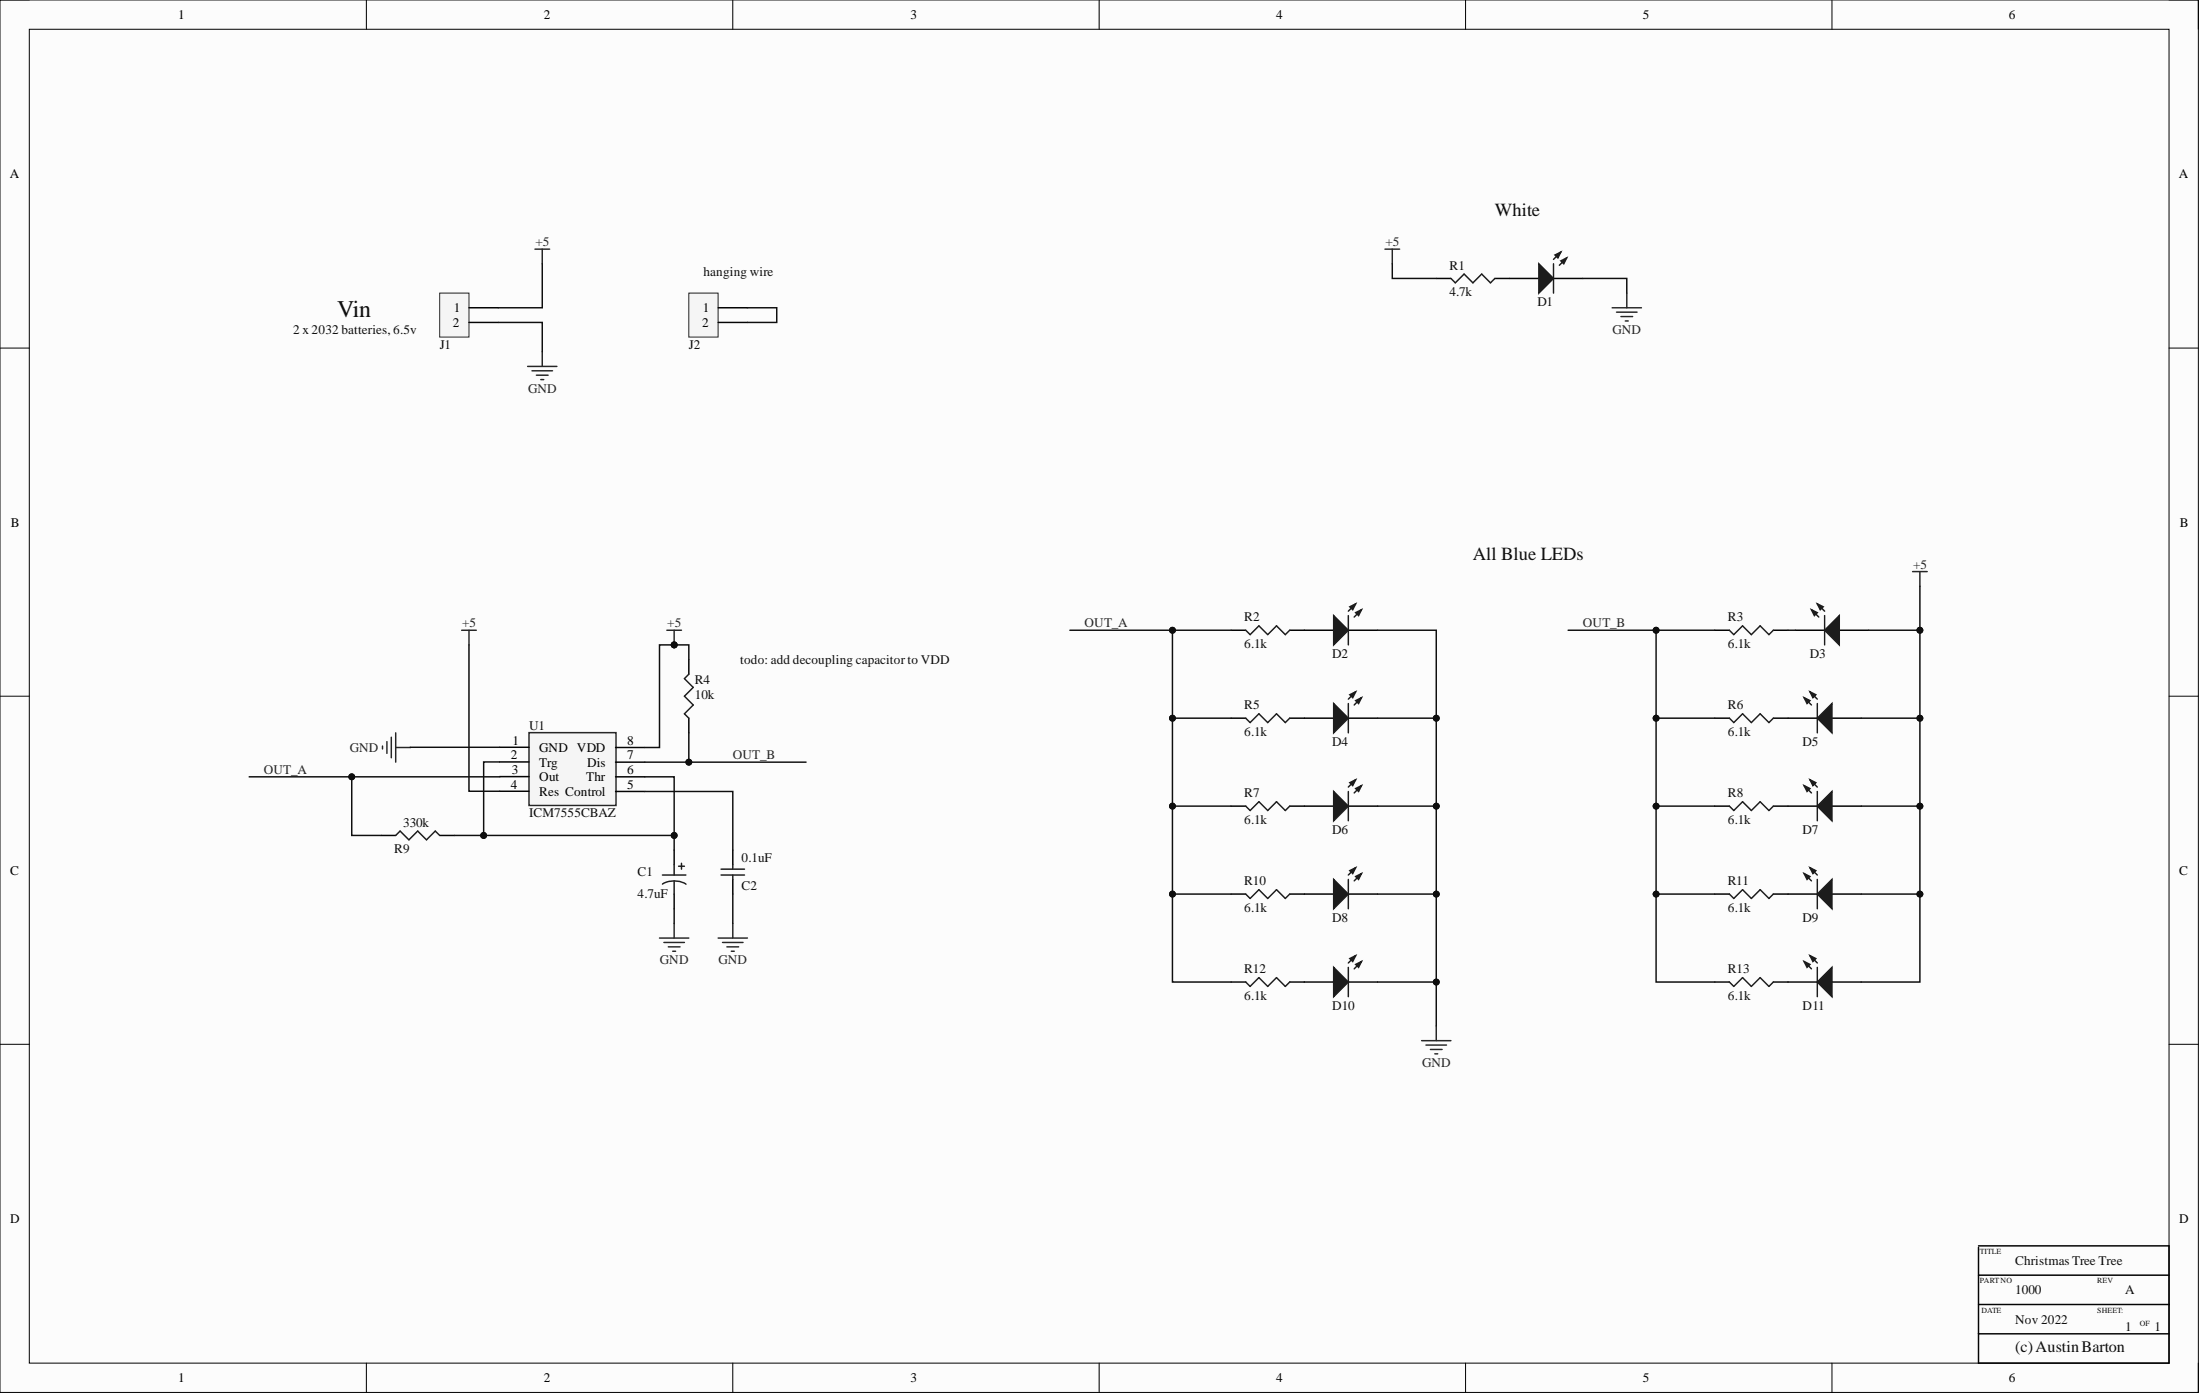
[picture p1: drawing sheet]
<svg xmlns="http://www.w3.org/2000/svg" width="381mm" height="241mm" viewBox="0 0 381 241" stroke-linecap="round" stroke-linejoin="round" font-family="sans-serif">
<path d="M0 0h380.7v241h-380.7z" fill-rule="evenodd" fill="#fcfcfc"/>
<path d="M0 0h380.7v241h-380.7z" fill="none" stroke="#000" stroke-width=".17"/>
<path d="M5.1 5.1h370.5v230.9h-370.5z" fill-rule="evenodd" fill="#fcfcfc"/>
<g fill="none" stroke="#000" stroke-width=".17">
<path d="M0 0h5.1M63.5 0v5.1M126.9 0v5.1M190.4 0v5.1M253.8 0v5.1M317.3 0v5.1M375.6 0h5.1v5.1M5.1 5.1h370.5v230.9h-370.5zM0 60.3h5.1M375.6 60.3h5.1M0 120.5h5.1M375.6 120.5h5.1"/>
<path d="M0 180.8h5.1M375.6 180.8h5.1M63.5 236v5M126.9 236v5M190.4 236v5M253.8 236v5M317.3 236v5M380.7 236v5"/>
</g>
<path d="M342.6 215.7h33v20.3h-33v-20.1M342.6 220.7h33M342.6 225.8h33M342.6 230.9h33" fill="none" stroke="#000" stroke-width=".25"/>
<path d="M91.6 126.8h15.1v12.6h-15.1z" fill-rule="evenodd" fill="#f5f5f5"/>
<path d="M92.6 43.1h2.6M93.9 43.1v2.6M91.4 63.4h5M92.1 64.2h3.6M92.9 64.9h2M93.7 65.7h.5M93.9 60.9v2.5M115.5 109.1h2.5M116.8 109.1v2.5M91.6 126.8h15.1v12.6h-15.1z" fill="none" stroke="#262626" stroke-width=".25"/>
<path d="M119.3 114.2v2.5M86.5 129.4h5.1M86.5 131.9h5.1M86.5 134.4h5.1M86.5 137h5.1M106.6 137h5.1M106.6 134.5h5.1M106.6 131.9h5.1M106.6 129.4h5.1M119.3 124.3v2.6M66 144.6h2.5M76.1 144.6h2.6" fill="none" stroke="#000" stroke-width=".25"/>
<path d="M119.3 116.7l-.8 .8 1.6 1.5-1.6 1.5 1.6 1.5-1.6 1.6 .8 .7M68.5 144.6l.8-.7 1.5 1.5 1.5-1.5 1.6 1.5 1.5-1.5 .7 .7" fill="none" stroke="#1c1c1c" stroke-width=".25"/>
<circle cx="116.8" cy="111.6" r=".51" fill="#0e0e0e"/>
<circle cx="116.8" cy="111.6" r=".51" fill="none" stroke="#0e0e0e" stroke-width=".17"/>
<g fill="none" stroke="#262626" stroke-width=".25">
<path d="M80 109.1h2.5M81.2 109.1v2.5M66.2 129.1v.5M67 128.4v2M67.8 127.6v3.6M68.5 126.9v5M68.5 129.4h2.6M116.8 159.8v2.6M126.9 159.8v2.6M114.2 162.4h5.1M115 163.1h3.5M115.7 163.9h2.1"/>
<path d="M116.5 164.7h.5M124.4 162.4h5M125.1 163.1h3.6M125.9 163.9h2M126.7 164.7h.5"/>
</g>
<path d="M225.9 109.1h5.1M233.5 109.1h5.1M126.9 147.2v2.5M126.9 152.2v2.6" fill="none" stroke="#000" stroke-width=".25"/>
<path d="M124.9 150.5h4M124.9 151.5h4M126.9 149.7v.8M126.9 151.5v.7" fill="none" stroke="#1c1c1c" stroke-width=".25"/>
<path d="M231 106.6l2.5 2.5-2.5 2.5z" fill="#1c1c1c"/>
<path d="M231 106.6l2.5 2.5-2.5 2.5zM234.8 104.5l-1.3 1.3M235.8 105.5l-1.3 1.3" fill="none" stroke="#1c1c1c" stroke-width=".25"/>
<path d="M234.8 106l1-.5-.5 1.1z" fill="#1c1c1c"/>
<path d="M234.8 106l1-.5-.5 1.1z" fill="none" stroke="#1c1c1c" stroke-width=".25"/>
<path d="M233.8 105l1-.5-.5 1z" fill="#1c1c1c"/>
<path d="M233.5 106.6v5M233.8 105l1-.5-.5 1z" fill="none" stroke="#1c1c1c" stroke-width=".25"/>
<path d="M225.9 124.3h5.1M233.5 124.3h5.1" fill="none" stroke="#000" stroke-width=".25"/>
<path d="M231 121.8l2.5 2.5-2.5 2.6z" fill="#1c1c1c"/>
<path d="M234.8 119.8l-1.3 1.2M231 121.8l2.5 2.5-2.5 2.6zM235.8 120.8l-1.3 1.2" fill="none" stroke="#1c1c1c" stroke-width=".25"/>
<path d="M234.8 121.3l1-.5-.5 1z" fill="#1c1c1c"/>
<path d="M234.8 121.3l1-.5-.5 1z" fill="none" stroke="#1c1c1c" stroke-width=".25"/>
<path d="M233.8 120.3l1-.5-.5 1z" fill="#1c1c1c"/>
<path d="M233.5 121.8v5.1M233.8 120.3l1-.5-.5 1z" fill="none" stroke="#1c1c1c" stroke-width=".25"/>
<path d="M225.9 139.5h5.1M233.5 139.5h5.1" fill="none" stroke="#000" stroke-width=".25"/>
<path d="M231 137l2.5 2.5-2.5 2.6z" fill="#1c1c1c"/>
<path d="M231 137l2.5 2.5-2.5 2.6zM234.8 135l-1.3 1.2M235.8 136l-1.3 1.3" fill="none" stroke="#1c1c1c" stroke-width=".25"/>
<path d="M234.8 136.5l1-.5-.5 1z" fill="#1c1c1c"/>
<path d="M234.8 136.5l1-.5-.5 1z" fill="none" stroke="#1c1c1c" stroke-width=".25"/>
<path d="M233.8 135.5l1-.5-.5 1z" fill="#1c1c1c"/>
<path d="M233.5 137v5.1M233.8 135.5l1-.5-.5 1z" fill="none" stroke="#1c1c1c" stroke-width=".25"/>
<path d="M225.9 154.8h5.1M233.5 154.8h5.1" fill="none" stroke="#000" stroke-width=".25"/>
<path d="M231 152.2l2.5 2.6-2.5 2.5z" fill="#1c1c1c"/>
<path d="M231 152.2l2.5 2.6-2.5 2.5zM234.8 150.2l-1.3 1.3M235.8 151.2l-1.3 1.3" fill="none" stroke="#1c1c1c" stroke-width=".25"/>
<path d="M234.8 151.7l1-.5-.5 1z" fill="#1c1c1c"/>
<path d="M234.8 151.7l1-.5-.5 1z" fill="none" stroke="#1c1c1c" stroke-width=".25"/>
<path d="M233.8 150.7l1-.5-.5 1z" fill="#1c1c1c"/>
<path d="M233.5 152.2v5.1M233.8 150.7l1-.5-.5 1z" fill="none" stroke="#1c1c1c" stroke-width=".25"/>
<path d="M310.9 109.1h5.1M318.5 109.1h5.1" fill="none" stroke="#000" stroke-width=".25"/>
<path d="M316 109.1l2.5-2.5v5z" fill="#1c1c1c"/>
<path d="M313.7 105.5l1.3 1.3M314.7 104.5l1.3 1.3M316 109.1l2.5-2.5v5z" fill="none" stroke="#1c1c1c" stroke-width=".25"/>
<path d="M313.7 105.5l1 .5-.5 .6z" fill="#1c1c1c"/>
<path d="M313.7 105.5l1 .5-.5 .6z" fill="none" stroke="#1c1c1c" stroke-width=".25"/>
<path d="M314.7 104.5l1 .5-.5 .5z" fill="#1c1c1c"/>
<path d="M314.7 104.5l1 .5-.5 .5zM316 106.6v5" fill="none" stroke="#1c1c1c" stroke-width=".25"/>
<path d="M309.6 124.3h5.1M317.3 124.3h5" fill="none" stroke="#000" stroke-width=".25"/>
<path d="M314.7 124.3l2.6-2.5v5.1z" fill="#1c1c1c"/>
<path d="M313.5 119.8l1.2 1.2M312.4 120.8l1.3 1.2M314.7 124.3l2.6-2.5v5.1z" fill="none" stroke="#1c1c1c" stroke-width=".25"/>
<path d="M312.4 120.8l1.1 .5-.6 .5z" fill="#1c1c1c"/>
<path d="M312.4 120.8l1.1 .5-.6 .5z" fill="none" stroke="#1c1c1c" stroke-width=".25"/>
<path d="M313.5 119.8l1 .5-.5 .5z" fill="#1c1c1c"/>
<path d="M313.5 119.8l1 .5-.5 .5zM314.7 121.8v5.1" fill="none" stroke="#1c1c1c" stroke-width=".25"/>
<path d="M309.6 139.5h5.1M317.3 139.5h5" fill="none" stroke="#000" stroke-width=".25"/>
<path d="M314.7 139.5l2.6-2.5v5.1z" fill="#1c1c1c"/>
<path d="M312.4 136l1.3 1.3M313.5 135l1.2 1.2M314.7 139.5l2.6-2.5v5.1z" fill="none" stroke="#1c1c1c" stroke-width=".25"/>
<path d="M312.4 136l1.1 .5-.6 .5z" fill="#1c1c1c"/>
<path d="M312.4 136l1.1 .5-.6 .5z" fill="none" stroke="#1c1c1c" stroke-width=".25"/>
<path d="M313.5 135l1 .5-.5 .5z" fill="#1c1c1c"/>
<path d="M313.5 135l1 .5-.5 .5zM314.7 137v5.1" fill="none" stroke="#1c1c1c" stroke-width=".25"/>
<path d="M309.6 154.8h5.1M317.3 154.8h5" fill="none" stroke="#000" stroke-width=".25"/>
<path d="M314.7 154.8l2.6-2.6v5.1z" fill="#1c1c1c"/>
<path d="M312.4 151.2l1.3 1.3M313.5 150.2l1.2 1.3M314.7 154.8l2.6-2.6v5.1z" fill="none" stroke="#1c1c1c" stroke-width=".25"/>
<path d="M312.4 151.2l1.1 .5-.6 .5z" fill="#1c1c1c"/>
<path d="M312.4 151.2l1.1 .5-.6 .5z" fill="none" stroke="#1c1c1c" stroke-width=".25"/>
<path d="M313.5 150.2l1 .5-.5 .5z" fill="#1c1c1c"/>
<path d="M313.5 150.2l1 .5-.5 .5zM314.7 152.2v5.1" fill="none" stroke="#1c1c1c" stroke-width=".25"/>
<path d="M225.9 170h5.1M233.5 170h5.1" fill="none" stroke="#000" stroke-width=".25"/>
<path d="M231 167.5l2.5 2.5-2.5 2.5z" fill="#1c1c1c"/>
<path d="M231 167.5l2.5 2.5-2.5 2.5zM234.8 165.4l-1.3 1.3M235.8 166.4l-1.3 1.3" fill="none" stroke="#1c1c1c" stroke-width=".25"/>
<path d="M234.8 166.9l1-.5-.5 1.1z" fill="#1c1c1c"/>
<path d="M234.8 166.9l1-.5-.5 1.1z" fill="none" stroke="#1c1c1c" stroke-width=".25"/>
<path d="M233.8 165.9l1-.5-.5 1z" fill="#1c1c1c"/>
<path d="M233.5 167.5v5M233.8 165.9l1-.5-.5 1z" fill="none" stroke="#1c1c1c" stroke-width=".25"/>
<path d="M309.6 170h5.1M317.3 170h5" fill="none" stroke="#000" stroke-width=".25"/>
<path d="M314.7 170l2.6-2.5v5z" fill="#1c1c1c"/>
<path d="M312.4 166.4l1.3 1.3M313.5 165.4l1.2 1.3M314.7 170l2.6-2.5v5z" fill="none" stroke="#1c1c1c" stroke-width=".25"/>
<path d="M312.4 166.4l1.1 .5-.6 .6z" fill="#1c1c1c"/>
<path d="M312.4 166.4l1.1 .5-.6 .6z" fill="none" stroke="#1c1c1c" stroke-width=".25"/>
<path d="M313.5 165.4l1 .5-.5 .5z" fill="#1c1c1c"/>
<path d="M313.5 165.4l1 .5-.5 .5zM314.7 167.5v5" fill="none" stroke="#1c1c1c" stroke-width=".25"/>
<path d="M261.4 48.2h5.1M269 48.2h5.1" fill="none" stroke="#000" stroke-width=".25"/>
<path d="M266.5 45.7l2.5 2.5-2.5 2.5z" fill="#1c1c1c"/>
<path d="M266.5 45.7l2.5 2.5-2.5 2.5zM270.3 43.6l-1.3 1.3M271.3 44.6l-1.2 1.3" fill="none" stroke="#1c1c1c" stroke-width=".25"/>
<path d="M270.3 45.2l1-.6-.5 1.1z" fill="#1c1c1c"/>
<path d="M270.3 45.2l1-.6-.5 1.1z" fill="none" stroke="#1c1c1c" stroke-width=".25"/>
<path d="M269.3 44.1l1-.5-.5 1z" fill="#1c1c1c"/>
<g fill="none" stroke="#1c1c1c" stroke-width=".25">
<path d="M251.3 48.2l.7 .8 1.6-1.6 1.5 1.6 1.5-1.6 1.5 1.6 .8-.8M269 45.7v5M269.3 44.1l1-.5-.5 1zM215.7 109.1l.8 .8 1.5-1.6 1.5 1.6 1.6-1.6 1.5 1.6 .8-.8M299.5 109.1l.8 .8 1.5-1.6 1.5 1.6 1.5-1.6 1.5 1.6 .8-.8M215.7 139.5l.8 .8 1.5-1.5 1.5 1.5 1.6-1.5 1.5 1.5 .8-.8M215.7 124.3l.8 .8 1.5-1.5 1.5 1.5 1.6-1.5 1.5 1.5 .8-.8M299.5 124.3l.8 .8 1.5-1.5 1.5 1.5 1.5-1.5 1.5 1.5 .8-.8M299.5 139.5l.8 .8 1.5-1.5 1.5 1.5 1.5-1.5 1.5 1.5 .8-.8M114.7 153a4 4 0 0 1 4.1 .1M114.7 151.5h4.1M116.8 149.7v1.8"/>
<path d="M116.8 152.5v2.3M117.5 149.9h1M118 149.4v1.1M215.7 154.8l.8 .7 1.5-1.5 1.5 1.5 1.6-1.5 1.5 1.5 .8-.7M299.5 154.8l.8 .7 1.5-1.5 1.5 1.5 1.5-1.5 1.5 1.5 .8-.7M215.7 170l.8 .7 1.5-1.5 1.5 1.5 1.6-1.5 1.5 1.5 .8-.7M299.5 170l.8 .7 1.5-1.5 1.5 1.5 1.5-1.5 1.5 1.5 .8-.7"/>
</g>
<g fill="none" stroke="#000" stroke-width=".25">
<path d="M248.7 48.2h2.6M258.9 48.2h2.5M213.2 109.1h2.5M223.4 109.1h2.5M297 109.1h2.5M307.1 109.1h2.5M213.2 139.5h2.5M213.2 124.3h2.5M223.4 139.5h2.5M223.4 124.3h2.5M297 139.5h2.5M297 124.3h2.5"/>
<path d="M307.1 139.5h2.5M307.1 124.3h2.5M116.8 147.2v2.5M116.8 154.8v2.5M213.2 154.8h2.5M223.4 154.8h2.5M297 154.8h2.5M307.1 154.8h2.5M213.2 170h2.5M223.4 170h2.5M297 170h2.5M307.1 170h2.5"/>
</g>
<g fill="none" stroke="#262626" stroke-width=".25">
<path d="M239.9 43.1h2.5M241.1 43.1v2.6M279.2 53.3h5.1M280 54h3.5M280.7 54.8h2M281.5 55.6h.5M281.7 50.7v2.6M331.2 98.9h2.6M332.5 98.9v2.6M248.7 177.6v2.5M246.2 180.1h5.1M247 180.9h3.5"/>
<path d="M247.7 181.7h2M248.5 182.4h.5"/>
</g>
<path d="M76.1 50.7h5.1v7.6h-5.1z" fill-rule="evenodd" fill="#f5f5f5"/>
<path d="M76.1 50.7h5.1v7.6h-5.1z" fill="none" stroke="#262626" stroke-width=".17"/>
<path d="M81.2 53.3h5.1M81.2 55.8h5.1" fill="none" stroke="#000" stroke-width=".25"/>
<path d="M119.3 50.7h5.1v7.6h-5.1z" fill-rule="evenodd" fill="#f5f5f5"/>
<path d="M119.3 50.7h5.1v7.6h-5.1z" fill="none" stroke="#262626" stroke-width=".17"/>
<path d="M124.4 53.3h5M124.4 55.8h5" fill="none" stroke="#000" stroke-width=".25"/>
<path d="M86.3 55.8h7.6v5.1M93.9 45.7v7.6h-7.6M116.8 111.6h2.5v2.6" fill="none" stroke="#0e0e0e" stroke-width=".25"/>
<circle cx="116.8" cy="111.6" r=".51" fill="#0e0e0e"/>
<circle cx="116.8" cy="111.6" r=".51" fill="none" stroke="#0e0e0e" stroke-width=".17"/>
<path d="M116.8 111.6h-2.6v17.8h-2.5" fill="none" stroke="#0e0e0e" stroke-width=".25"/>
<circle cx="116.8" cy="111.6" r=".51" fill="#0e0e0e"/>
<circle cx="116.8" cy="111.6" r=".51" fill="none" stroke="#0e0e0e" stroke-width=".17"/>
<path d="M119.3 126.9v5h-7.6" fill="none" stroke="#0e0e0e" stroke-width=".25"/>
<circle cx="119.3" cy="131.9" r=".51" fill="#0e0e0e"/>
<circle cx="119.3" cy="131.9" r=".51" fill="none" stroke="#0e0e0e" stroke-width=".17"/>
<path d="M81.2 111.6v25.4h5.3M86.5 129.4h-15.4M86.5 131.9h-2.7v12.7h-5.1" fill="none" stroke="#0e0e0e" stroke-width=".25"/>
<circle cx="83.8" cy="144.6" r=".51" fill="#0e0e0e"/>
<circle cx="83.8" cy="144.6" r=".51" fill="none" stroke="#0e0e0e" stroke-width=".17"/>
<path d="M111.7 134.5h5.1v10.1h-33" fill="none" stroke="#0e0e0e" stroke-width=".25"/>
<circle cx="83.8" cy="144.6" r=".51" fill="#0e0e0e"/>
<circle cx="83.8" cy="144.6" r=".51" fill="none" stroke="#0e0e0e" stroke-width=".17"/>
<circle cx="116.8" cy="144.6" r=".51" fill="#0e0e0e"/>
<circle cx="116.8" cy="144.6" r=".51" fill="none" stroke="#0e0e0e" stroke-width=".17"/>
<path d="M111.7 137h15.2v10.2M116.8 144.6v2.6M126.9 154.8v5" fill="none" stroke="#0e0e0e" stroke-width=".25"/>
<circle cx="116.8" cy="144.6" r=".51" fill="#0e0e0e"/>
<circle cx="116.8" cy="144.6" r=".51" fill="none" stroke="#0e0e0e" stroke-width=".17"/>
<path d="M119.3 131.9h20.3M116.8 157.3v2.5" fill="none" stroke="#0e0e0e" stroke-width=".25"/>
<circle cx="119.3" cy="131.9" r=".51" fill="#0e0e0e"/>
<circle cx="119.3" cy="131.9" r=".51" fill="none" stroke="#0e0e0e" stroke-width=".17"/>
<path d="M238.6 170h10.1v7.6" fill="none" stroke="#0e0e0e" stroke-width=".25"/>
<circle cx="248.7" cy="170" r=".51" fill="#0e0e0e"/>
<circle cx="248.7" cy="170" r=".51" fill="none" stroke="#0e0e0e" stroke-width=".17"/>
<path d="M238.6 109.1h10.1v60.9" fill="none" stroke="#0e0e0e" stroke-width=".25"/>
<circle cx="248.7" cy="170" r=".51" fill="#0e0e0e"/>
<circle cx="248.7" cy="170" r=".51" fill="none" stroke="#0e0e0e" stroke-width=".17"/>
<circle cx="248.7" cy="154.8" r=".51" fill="#0e0e0e"/>
<circle cx="248.7" cy="154.8" r=".51" fill="none" stroke="#0e0e0e" stroke-width=".17"/>
<circle cx="248.7" cy="139.5" r=".51" fill="#0e0e0e"/>
<circle cx="248.7" cy="139.5" r=".51" fill="none" stroke="#0e0e0e" stroke-width=".17"/>
<circle cx="248.7" cy="124.3" r=".51" fill="#0e0e0e"/>
<circle cx="248.7" cy="124.3" r=".51" fill="none" stroke="#0e0e0e" stroke-width=".17"/>
<path d="M238.6 124.3h10.1" fill="none" stroke="#0e0e0e" stroke-width=".25"/>
<circle cx="248.7" cy="124.3" r=".51" fill="#0e0e0e"/>
<circle cx="248.7" cy="124.3" r=".51" fill="none" stroke="#0e0e0e" stroke-width=".17"/>
<path d="M238.6 139.5h10.1" fill="none" stroke="#0e0e0e" stroke-width=".25"/>
<circle cx="248.7" cy="139.5" r=".51" fill="#0e0e0e"/>
<circle cx="248.7" cy="139.5" r=".51" fill="none" stroke="#0e0e0e" stroke-width=".17"/>
<path d="M238.6 154.8h10.1" fill="none" stroke="#0e0e0e" stroke-width=".25"/>
<circle cx="248.7" cy="154.8" r=".51" fill="#0e0e0e"/>
<circle cx="248.7" cy="154.8" r=".51" fill="none" stroke="#0e0e0e" stroke-width=".17"/>
<path d="M213.2 109.1h-10.2v60.9h10.2" fill="none" stroke="#0e0e0e" stroke-width=".25"/>
<circle cx="203" cy="154.8" r=".51" fill="#0e0e0e"/>
<circle cx="203" cy="154.8" r=".51" fill="none" stroke="#0e0e0e" stroke-width=".17"/>
<circle cx="203" cy="139.5" r=".51" fill="#0e0e0e"/>
<circle cx="203" cy="139.5" r=".51" fill="none" stroke="#0e0e0e" stroke-width=".17"/>
<circle cx="203" cy="124.3" r=".51" fill="#0e0e0e"/>
<circle cx="203" cy="124.3" r=".51" fill="none" stroke="#0e0e0e" stroke-width=".17"/>
<circle cx="203" cy="109.1" r=".51" fill="#0e0e0e"/>
<circle cx="203" cy="109.1" r=".51" fill="none" stroke="#0e0e0e" stroke-width=".17"/>
<path d="M203 124.3h10.2" fill="none" stroke="#0e0e0e" stroke-width=".25"/>
<circle cx="203" cy="124.3" r=".51" fill="#0e0e0e"/>
<circle cx="203" cy="124.3" r=".51" fill="none" stroke="#0e0e0e" stroke-width=".17"/>
<path d="M203 139.5h10.2" fill="none" stroke="#0e0e0e" stroke-width=".25"/>
<circle cx="203" cy="139.5" r=".51" fill="#0e0e0e"/>
<circle cx="203" cy="139.5" r=".51" fill="none" stroke="#0e0e0e" stroke-width=".17"/>
<path d="M203 154.8h10.2" fill="none" stroke="#0e0e0e" stroke-width=".25"/>
<circle cx="203" cy="154.8" r=".51" fill="#0e0e0e"/>
<circle cx="203" cy="154.8" r=".51" fill="none" stroke="#0e0e0e" stroke-width=".17"/>
<path d="M185.3 109.1h17.7" fill="none" stroke="#0e0e0e" stroke-width=".25"/>
<circle cx="203" cy="109.1" r=".51" fill="#0e0e0e"/>
<circle cx="203" cy="109.1" r=".51" fill="none" stroke="#0e0e0e" stroke-width=".17"/>
<path d="M297 109.1h-10.2v60.9h10.2" fill="none" stroke="#0e0e0e" stroke-width=".25"/>
<circle cx="286.8" cy="109.1" r=".51" fill="#0e0e0e"/>
<circle cx="286.8" cy="109.1" r=".51" fill="none" stroke="#0e0e0e" stroke-width=".17"/>
<circle cx="286.8" cy="124.3" r=".51" fill="#0e0e0e"/>
<circle cx="286.8" cy="124.3" r=".51" fill="none" stroke="#0e0e0e" stroke-width=".17"/>
<circle cx="286.8" cy="139.5" r=".51" fill="#0e0e0e"/>
<circle cx="286.8" cy="139.5" r=".51" fill="none" stroke="#0e0e0e" stroke-width=".17"/>
<circle cx="286.8" cy="154.8" r=".51" fill="#0e0e0e"/>
<circle cx="286.8" cy="154.8" r=".51" fill="none" stroke="#0e0e0e" stroke-width=".17"/>
<path d="M286.8 154.8h10.2" fill="none" stroke="#0e0e0e" stroke-width=".25"/>
<circle cx="286.8" cy="154.8" r=".51" fill="#0e0e0e"/>
<circle cx="286.8" cy="154.8" r=".51" fill="none" stroke="#0e0e0e" stroke-width=".17"/>
<path d="M286.8 139.5h10.2" fill="none" stroke="#0e0e0e" stroke-width=".25"/>
<circle cx="286.8" cy="139.5" r=".51" fill="#0e0e0e"/>
<circle cx="286.8" cy="139.5" r=".51" fill="none" stroke="#0e0e0e" stroke-width=".17"/>
<path d="M286.8 124.3h10.2" fill="none" stroke="#0e0e0e" stroke-width=".25"/>
<circle cx="286.8" cy="124.3" r=".51" fill="#0e0e0e"/>
<circle cx="286.8" cy="124.3" r=".51" fill="none" stroke="#0e0e0e" stroke-width=".17"/>
<path d="M322.3 154.8h10.2" fill="none" stroke="#0e0e0e" stroke-width=".25"/>
<circle cx="332.5" cy="154.8" r=".51" fill="#0e0e0e"/>
<circle cx="332.5" cy="154.8" r=".51" fill="none" stroke="#0e0e0e" stroke-width=".17"/>
<path d="M322.3 139.5h10.2" fill="none" stroke="#0e0e0e" stroke-width=".25"/>
<circle cx="332.5" cy="139.5" r=".51" fill="#0e0e0e"/>
<circle cx="332.5" cy="139.5" r=".51" fill="none" stroke="#0e0e0e" stroke-width=".17"/>
<path d="M322.3 124.3h10.2" fill="none" stroke="#0e0e0e" stroke-width=".25"/>
<circle cx="332.5" cy="124.3" r=".51" fill="#0e0e0e"/>
<circle cx="332.5" cy="124.3" r=".51" fill="none" stroke="#0e0e0e" stroke-width=".17"/>
<path d="M271.6 109.1h15.2" fill="none" stroke="#0e0e0e" stroke-width=".25"/>
<circle cx="286.8" cy="109.1" r=".51" fill="#0e0e0e"/>
<circle cx="286.8" cy="109.1" r=".51" fill="none" stroke="#0e0e0e" stroke-width=".17"/>
<path d="M241.1 45.7v2.5h7.6M274.1 48.2h7.6v2.5M323.6 109.1h8.9v60.9h-10.2" fill="none" stroke="#0e0e0e" stroke-width=".25"/>
<circle cx="332.5" cy="109.1" r=".51" fill="#0e0e0e"/>
<circle cx="332.5" cy="109.1" r=".51" fill="none" stroke="#0e0e0e" stroke-width=".17"/>
<circle cx="332.5" cy="124.3" r=".51" fill="#0e0e0e"/>
<circle cx="332.5" cy="124.3" r=".51" fill="none" stroke="#0e0e0e" stroke-width=".17"/>
<circle cx="332.5" cy="139.5" r=".51" fill="#0e0e0e"/>
<circle cx="332.5" cy="139.5" r=".51" fill="none" stroke="#0e0e0e" stroke-width=".17"/>
<circle cx="332.5" cy="154.8" r=".51" fill="#0e0e0e"/>
<circle cx="332.5" cy="154.8" r=".51" fill="none" stroke="#0e0e0e" stroke-width=".17"/>
<path d="M332.5 101.5v7.6" fill="none" stroke="#0e0e0e" stroke-width=".25"/>
<circle cx="332.5" cy="109.1" r=".51" fill="#0e0e0e"/>
<circle cx="332.5" cy="109.1" r=".51" fill="none" stroke="#0e0e0e" stroke-width=".17"/>
<path d="M129.4 53.3h5.1v2.5h-5.1M86.5 134.4l-43.4 .1" fill="none" stroke="#0e0e0e" stroke-width=".25"/>
<circle cx="60.9" cy="134.5" r=".51" fill="#0e0e0e"/>
<circle cx="60.9" cy="134.5" r=".51" fill="none" stroke="#0e0e0e" stroke-width=".17"/>
<path d="M60.9 134.5v10.1h5.1" fill="none" stroke="#0e0e0e" stroke-width=".25"/>
<circle cx="60.9" cy="134.5" r=".51" fill="#0e0e0e"/>
<circle cx="60.9" cy="134.5" r=".51" fill="none" stroke="#0e0e0e" stroke-width=".17"/>
<path d="M309.6 109.1h1.3" fill="none" stroke="#0e0e0e" stroke-width=".25"/>
<text font-size="4.1" fill="#0e0e0e" x="58.4" y="54.9">Vin</text>
<g font-size="3.2" fill="#0e0e0e">
<text x="258.9" y="37.4">White</text>
<text x="255.1" y="97">All Blue LEDs</text>
</g>
<text font-size="2.8" fill="#0e0e0e" x="349" y="234.1">(c)AustinBarton</text>
<g font-size="2.3">
<text x="30.9" y="3.3">1</text>
<text x="94.2" y="3.3">2</text>
<text x="157.7" y="3.3">3</text>
<text x="221" y="3.3">4</text>
<text x="284.5" y="3.3">5</text>
<text x="347.9" y="3.3">6</text>
<text x="1.7" y="30.9">A</text>
<text x="377.3" y="30.9">A</text>
<text x="78.4" y="56.6">2</text>
<text x="78.6" y="54">1</text>
<text x="121.6" y="56.6">2</text>
<text x="121.7" y="54">1</text>
<text x="1.9" y="91.2">B</text>
<text x="377.5" y="91.2">B</text>
<text x="88.5" y="131.4">2</text>
<text x="88.7" y="128.9">1</text>
<text x="93.4" y="130.2">GND VDD</text>
<text x="108.6" y="131.4">7</text>
<text x="108.6" y="128.9">8</text>
<text x="88.5" y="136.5">4</text>
<text x="88.7" y="134">3</text>
<text x="93.4" y="132.7">Trg</text>
<text x="93.4" y="135.2">Out</text>
<text x="93.4" y="137.8">Res Control</text>
<text x="101.5" y="135.2">Thr</text>
<text x="101.7" y="132.7">Dis</text>
<text x="108.6" y="136.5">5</text>
<text x="108.6" y="134">6</text>
<text x="1.8" y="151.4">C</text>
<text x="377.4" y="151.4">C</text>
<text x="1.8" y="211.7">D</text>
<text x="377.4" y="211.7">D</text>
<text x="30.9" y="239.3">1</text>
<text x="94.2" y="239.3">2</text>
<text x="157.7" y="239.3">3</text>
<text x="221" y="239.3">4</text>
<text x="284.5" y="239.3">5</text>
<text x="347.9" y="239.3">6</text>
</g>
<g font-size="2.3" fill="#262626">
<text x="92.7" y="42.6">+5</text>
<text x="239.9" y="42.6">+5</text>
<text x="279.3" y="57.8">GND</text>
<text x="91.5" y="68">GND</text>
<text x="331.3" y="98.4">+5</text>
<text x="80" y="108.6">+5</text>
<text x="115.6" y="108.6">+5</text>
<text x="187.8" y="108.6">OUT_A</text>
<text x="274.1" y="108.6">OUT_B</text>
<text x="60.6" y="130.2">GND</text>
<text x="126.9" y="131.4">OUT_B</text>
<text x="45.7" y="134">OUT_A</text>
<text x="114.3" y="166.9">GND</text>
<text x="124.5" y="166.9">GND</text>
<text x="246.3" y="184.7">GND</text>
</g>
<g font-size="2.3" fill="#0e0e0e">
<text x="121.8" y="47.7">hanging wire</text>
<text x="251" y="46.7">R1</text>
<text x="251" y="51.2">4.7k</text>
<text x="266.2" y="53">D1</text>
<text x="50.8" y="57.8">2 x 2032 batteries, 6.5v</text>
<text x="76.1" y="60.4">J1</text>
<text x="119.3" y="60.4">J2</text>
<text x="215.5" y="107.6">R2</text>
<text x="299.2" y="107.6">R3</text>
<text x="215.5" y="112.1">6.1k</text>
<text x="230.7" y="113.9">D2</text>
<text x="299.2" y="112.1">6.1k</text>
<text x="313.5" y="113.9">D3</text>
<text x="120.3" y="118.5">R4</text>
<text x="128.2" y="114.9">todo: add decoupling capacitor to VDD</text>
<text x="120.3" y="121">10k</text>
<text x="215.5" y="122.8">R5</text>
<text x="299.2" y="122.8">R6</text>
<text x="91.6" y="126.3">U1</text>
<text x="215.5" y="127.4">6.1k</text>
<text x="230.7" y="129.1">D4</text>
<text x="299.2" y="127.4">6.1k</text>
<text x="312.2" y="129.1">D5</text>
<text x="69.8" y="143.1">330k</text>
<text x="91.6" y="141.5">ICM7555CBAZ</text>
<text x="215.5" y="138">R7</text>
<text x="215.5" y="142.6">6.1k</text>
<text x="299.2" y="138">R8</text>
<text x="299.2" y="142.6">6.1k</text>
<text x="68.3" y="147.7">R9</text>
<text x="128.4" y="149.2">0.1uF</text>
<text x="230.7" y="144.4">D6</text>
<text x="312.2" y="144.4">D7</text>
<text x="110.4" y="151.7">C1</text>
<text x="110.4" y="155.5">4.7uF</text>
<text x="128.4" y="154">C2</text>
<text x="215.5" y="153.2">R10</text>
<text x="299.2" y="153.2">R11</text>
<text x="215.5" y="157.8">6.1k</text>
<text x="230.7" y="159.6">D8</text>
<text x="299.2" y="157.8">6.1k</text>
<text x="312.2" y="159.6">D9</text>
<text x="215.5" y="168.5">R12</text>
<text x="215.5" y="173">6.1k</text>
<text x="299.2" y="168.5">R13</text>
<text x="299.2" y="173">6.1k</text>
<text x="230.7" y="174.8">D10</text>
<text x="312.2" y="174.8">D11</text>
<text x="349" y="219">Christmas Tree Tree</text>
<text x="349" y="224">1000</text>
<text x="368" y="224">A</text>
<text x="349" y="229.1">Nov 2022</text>
<text x="368" y="230.4">1</text>
<text x="373.1" y="230.4">1</text>
</g>
<g font-size="1.4" fill="#0e0e0e">
<text x="342.9" y="217.1">TITLE</text>
<text x="342.9" y="222.2">PARTNO</text>
<text x="343.2" y="227.2">DATE</text>
<text x="363.2" y="222.2">REV</text>
<text x="363.2" y="227.2">SHEET:</text>
<text x="370.6" y="229.5">OF</text>
</g>
</svg>
